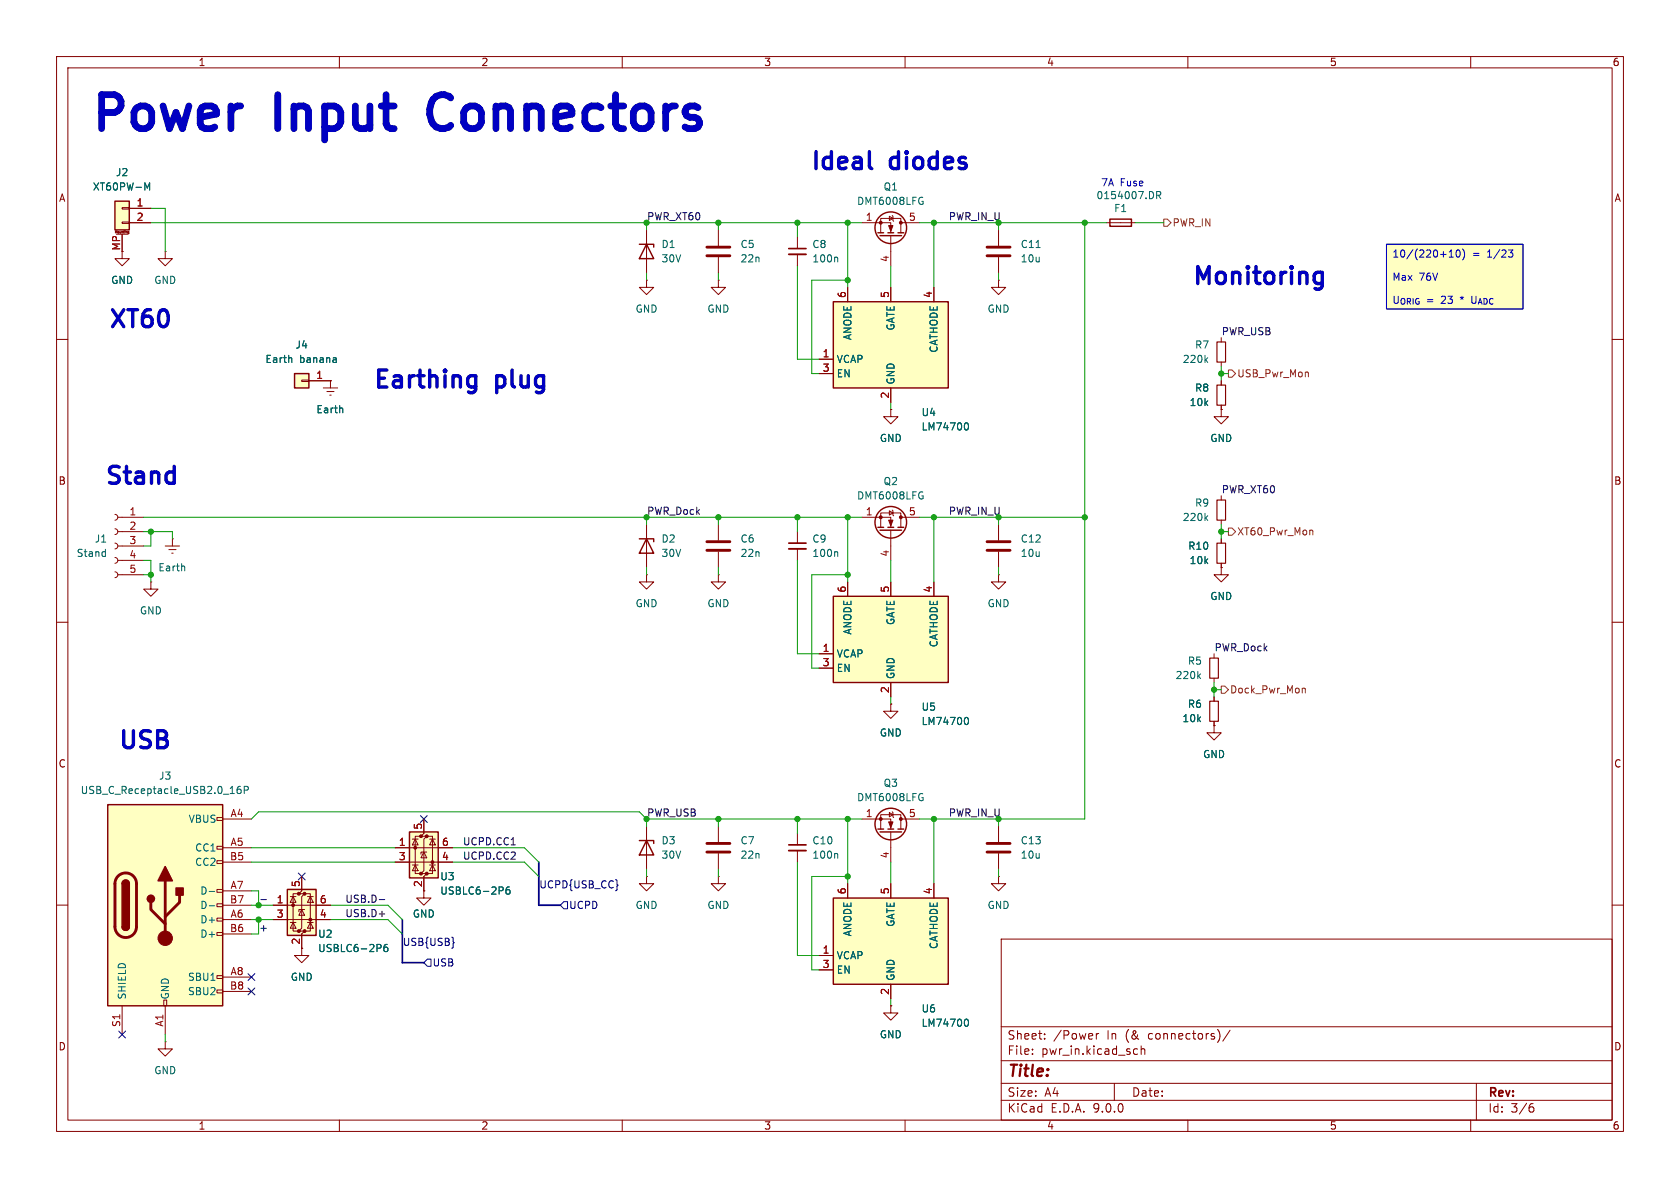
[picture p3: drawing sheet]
<svg xmlns="http://www.w3.org/2000/svg" width="297mm" height="210mm" viewBox="0 0 297 210" stroke-linecap="round" stroke-linejoin="round" font-family="sans-serif">
<g fill="none" stroke="#840000" stroke-width=".18">
<path d="M10 10h277v190h-277zM12 12h273v186h-273zM60 10v2M110 10v2M160 10v2M210 10v2M260 10v2M10 60h2M285 60h2M10 110h2M285 110h2M10 160h2"/>
<path d="M177 166h108v32h-108zM285 160h2M60 198v2M110 198v2M160 198v2M177 194.5h108M177 191.5h108M177 187.5h108M177 181.5h108M182.5 186.3v.1M182.5 185.5v.1M184.7 183.6v.1"/>
<path d="M184.7 182.8v.1M193.8 182.7v1M194.2 182.7l-.2 .1-.2 .2M197 191.5v3M200.7 185.4l.4 .1M201.1 186.3l-.4 .1M201.7 185.5l.3-.1 .3 .1 .1 .9M201.7 184.9v1.5M210 198v2M215.5 182.4l.2 .6-.2 .8M217.5 182.1l-1.3 2M260 198v2"/>
<path d="M261 191.5v6.5M270.6 195.7h.4l.2 .3-.1 .5-.5 .1M271 195.1l-.4 .1"/>
</g>
<path d="M245.1 43.2h24.1v11.4h-24.1z" fill="#ffffc2"/>
<path d="M113 148.6h2.6v.5M114.3 148.6l1.3 2.5h-2.6z" fill="none" stroke="#840000" stroke-width=".25"/>
<path d="M114.3 146.1v7.6M176.5 154.9v1.3h1.3l-1.3 1.3-1.2-1.3h1.2M176.5 154.9h.1" fill="none" stroke="#840000" stroke-width=".18"/>
<path d="M20.3 35.6h2.6v5h-2.6z" fill="#ffffc2"/>
<path d="M20.3 35.6h2.6v5h-2.6zM196.2 38.7h3.8v1.3h-3.8z" fill="none" stroke="#840000" stroke-width=".25"/>
<g fill="none" stroke="#840000" stroke-width=".18">
<path d="M21.6 36.7h1.3v.3h-1.3zM21.6 39.2h1.3v.3h-1.3zM22.9 36.8h3.8M22.9 39.4h3.8M195.6 39.4h5.1M20.4 41.2v-.4l.1 .3 .2-.3v.4M20.6 41.4h2M21.6 41.4v3.1M21.9 40.8v.3M22.1 40.8h.1M22.6 41.3h.1M22.6 41v.2h.1"/>
<path d="M22.6 41h.1M22.7 40.9l-.1 .1M22.7 40.9l.1 .1M22.8 41.3h-.1M22.8 40.9v.4M22.8 41.2h-.1M215.9 87.6v.8M215.9 91.9v.8M214.6 115.6v.7M214.6 119.9v.8M214.6 128.3v1.2h1.3l-1.3 1.3-1.2-1.3h1.2M214.6 128.3h.1"/>
<path d="M214.6 123.2v.8M214.6 127.5v.8M114.3 154.9v1.3h1.3l-1.3 1.3-1.3-1.3h1.3M114.3 154.9h.1M127 154.9v1.3h1.3l-1.3 1.3-1.3-1.3h1.3M127 154.9h.1"/>
</g>
<path d="M25.6 32.3l.4 .9 .5-.9v1.3M204.5 34.5h.6l.1-.2-.1-.3-.6-.1v1.2M204.8 34.5l.4 .6M213.2 91.5l.3 .5M213.5 91.2l-.5 .5M211.9 119.5l.3 .5M212.2 119.1l-.4 .5" fill="none" stroke="#006464" stroke-width=".18"/>
<path d="M215.1 88.4h1.6v3.5h-1.6zM213.9 116.3h1.5v3.6h-1.5zM213.9 124h1.5v3.5h-1.5z" fill="none" stroke="#840000" stroke-width=".2"/>
<path d="M147.3 53.3h20.3v15.3h-20.3z" fill="#ffffc2"/>
<path d="M147.3 53.3h20.3v15.3h-20.3z" fill="none" stroke="#840000" stroke-width=".25"/>
<g fill="none" stroke="#840000" stroke-width=".18">
<path d="M127 49.5v1.3h1.3l-1.3 1.3-1.3-1.3h1.3M127 49.5h.1M127 40.6v2.8M127 45.5v2.8M149.9 50.8v2.5M157.5 50.8v2.5M165.1 50.8v2.5M176.5 49.5v1.3h1.3l-1.3 1.3-1.2-1.3h1.2M176.5 49.5h.1M176.5 40.6v2.8M176.5 45.5v2.8M215.9 59.7v.8"/>
<path d="M144.8 63.5h2.5M144.8 66h2.5M157.5 68.6v2.5M215.9 72.4v1.3h1.3l-1.3 1.2-1.3-1.2h1.3M215.9 72.4h.1M215.9 64v.8M215.9 67.3v.8M215.9 71.6v.8M176.5 101.6v1.3h1.3l-1.3 1.2-1.2-1.2h1.2M176.5 101.6h.1M157.5 177.8v1.3h1.2l-1.2 1.2-1.3-1.2h1.3M157.5 177.8h.1"/>
</g>
<path d="M183.2 43.8h.7M170.7 74.8l.1-.1a.68 .68 0 0 1 .4 .7 .68 .68 0 0 1-.4 .6h-.1M213.2 63.6l.3 .5M213.5 63.2l-.5 .5" fill="none" stroke="#006464" stroke-width=".18"/>
<path d="M125 43.7h4M125 45.2h4M174.5 43.7h4.1M174.5 45.2h4.1" fill="none" stroke="#840000" stroke-width=".51"/>
<path d="M215.1 60.5h1.6v3.5h-1.6zM215.1 68.1h1.6v3.5h-1.6z" fill="none" stroke="#840000" stroke-width=".2"/>
<path d="M147.3 158.8h20.3v15.2h-20.3z" fill="#ffffc2"/>
<g fill="none" stroke="#840000" stroke-width=".25">
<path d="M147.3 158.8h20.3v15.2h-20.3zM155.2 146.6h1M155.6 147.1h3.8M157 146.6h1M158.7 146.6h1.1"/>
<circle cx="157.5" cy="145.7" r="2.79"/>
</g>
<g fill="none" stroke="#840000" stroke-width=".18">
<path d="M141 147.3v2.1M141 150.4v2M149.9 156.2v2.6M152.4 144.8h5.1v1.8M155.7 146.6v-2.6h3.6v2.6M157.2 143.6l.7 .4-.7 .4zM157.5 147.1v5.3M157.5 156.2v2.6M157.7 143.5l.2 .1v.8l.1 .1M159.3 144.8h3.3M165.1 156.2v2.6M144.8 168.9h2.5"/>
<path d="M144.8 171.5h2.5M157.5 174v2.5"/>
</g>
<path d="M147.9 150.9l.2 .2v.6M163 141h.2v.4l-.2 .1M163 140.3h.1M170.7 180.2h.1a.68 .68 0 0 1 .4 .6 .68 .68 0 0 1-.4 .6h-.1" fill="none" stroke="#006464" stroke-width=".18"/>
<path d="M139.4 149.4h3.1" fill="none" stroke="#840000" stroke-width=".3"/>
<path d="M139.4 150.4h3.1" fill="none" stroke="#840000" stroke-width=".33"/>
<g fill="#840000" stroke="#840000" stroke-width=".18">
<path d="M157.1 145.3h.8l-.4 1z"/>
<circle cx="159.3" cy="144.8" r=".25"/>
<circle cx="155.7" cy="144.8" r=".25"/>
</g>
<path d="M147.3 105.4h20.3v15.3h-20.3z" fill="#ffffc2"/>
<g fill="none" stroke="#840000" stroke-width=".25">
<path d="M155.2 41.1h1M155.6 41.7h3.8M157 41.1h1M158.7 41.1h1.1M113 95.3h2.6v.5M114.3 95.3l1.3 2.5h-2.6zM147.3 105.4h20.3v15.3h-20.3z"/>
<circle cx="157.5" cy="40.3" r="2.79"/>
</g>
<g fill="none" stroke="#840000" stroke-width=".18">
<path d="M152.4 39.4h5.1v1.7M157.2 38.2l.7 .4-.7 .4zM157.7 38.1l.2 .1v.8l.1 .1M159.3 39.4h3.3M114.3 49.5v1.3h1.3l-1.3 1.3-1.3-1.3h1.3M114.3 49.5h.1M141 41.9v2M141 45v2M155.7 41.1v-2.5h3.6v2.5M157.5 41.7v5.3M29.2 96.5h2.5M29.8 97.2h1.3"/>
<path d="M30.4 97.8h.2M30.5 95.3h.1M30.5 95.3v1.2M114.3 92.7v7.6M215.9 95.3v.7M215.9 99.6v.7M26.7 102.9v1.2h1.2l-1.2 1.3-1.3-1.3h1.3M26.7 102.9h.1M144.8 115.6h2.5M144.8 118.1h2.5M149.9 102.9v2.5M157.5 102.9v2.5"/>
<path d="M165.1 102.9v2.5M215.9 100.3v1.3h1.3l-1.3 1.3-1.3-1.3h1.3M215.9 100.3h.1M157.5 124.5v1.2h1.2l-1.2 1.3-1.3-1.3h1.3M157.5 124.5h.1M157.5 120.7v2.5M127 146.1v2.7M127 150.9v2.8"/>
</g>
<path d="M163 35.6h.2v.4l-.2 .1M163 34.9h.1M147.9 45.5l.2 .1v.7M32.6 100.1l.1 .8M170.7 126.9l.1-.1a.68 .68 0 0 1 .4 .7 .68 .68 0 0 1-.4 .6l-.1-.1" fill="none" stroke="#006464" stroke-width=".18"/>
<path d="M139.4 43.9h3.1" fill="none" stroke="#840000" stroke-width=".3"/>
<path d="M139.4 45h3.1" fill="none" stroke="#840000" stroke-width=".33"/>
<g fill="#840000" stroke="#840000" stroke-width=".18">
<path d="M157.1 39.9h.8l-.4 1z"/>
<circle cx="159.3" cy="39.4" r=".25"/>
<circle cx="155.7" cy="39.4" r=".25"/>
</g>
<path d="M125 149.1h4M125 150.6h4" fill="none" stroke="#840000" stroke-width=".51"/>
<path d="M215.1 96h1.6v3.6h-1.6z" fill="none" stroke="#840000" stroke-width=".2"/>
<path d="M72.4 147.1h5.1v8.1h-5.1z" fill="#ffffc2"/>
<g fill="#840000" stroke="#840000" stroke-width=".18">
<circle cx="73.4" cy="149.9" r=".25"/>
<circle cx="74.4" cy="147.8" r=".25"/>
<circle cx="74.4" cy="154.4" r=".25"/>
<circle cx="75.4" cy="147.8" r=".25"/>
<circle cx="75.4" cy="154.4" r=".25"/>
<circle cx="76.5" cy="152.4" r=".25"/>
</g>
<g fill="none" stroke="#840000" stroke-width=".18">
<path d="M176.5 92.7v2.8M176.5 97.5v2.8M114.3 101.6v1.3h1.3l-1.3 1.2-1.3-1.2h1.3M114.3 101.6h.1M127 101.6v1.3h1.3l-1.3 1.2-1.3-1.2h1.3M127 101.6h.1M69.8 149.9h10.2M69.8 152.4h10.2M72.9 152.9h1M72.9 148.3h1M73.4 148.3l.5 1.1h-1zM73.4 152.9l.5 1h-1z"/>
<path d="M74.4 147.8h-1v6.6h1M74.9 144.8v2.5l-.5 .5h1l-.5 .5v5.6l-.5 .5h1l-.5 .5v2.6M74.9 150.6l.5 1h-1zM75.4 150.6h-1v.4M75.4 147.8h1.1v6.6h-1.1M75.9 152.9h1.1M75.9 148.3h1.1M76.5 148.3l.5 1.1h-1.1zM76.5 152.9l.5 1h-1.1zM176.5 146.1v2.7M176.5 150.9v2.8M53.3 167.6v1.3h1.3l-1.3 1.3-1.2-1.3h1.2"/>
</g>
<path d="M72.4 147.1h5.1v8.1h-5.1z" fill="none" stroke="#840000" stroke-width=".25"/>
<path d="M88.8 156.9l.2 .1-.2 .4M90.1 156.8l-.4 .1a.86 .86 0 0 0 0 1.2l.4-.2 .1-.4-.3-.2h-.2l-.3 .2" fill="none" stroke="#006464" stroke-width=".18"/>
<path d="M174.5 95.8h4.1M174.5 97.3h4.1M174.5 149.1h4.1M174.5 150.6h4.1" fill="none" stroke="#840000" stroke-width=".51"/>
<path d="M50.8 157.2h5.1v8.2h-5.1z" fill="#ffffc2"/>
<g fill="#840000" stroke="#840000" stroke-width=".18">
<circle cx="51.8" cy="160" r=".25"/>
<circle cx="52.8" cy="158" r=".25"/>
<circle cx="52.8" cy="164.6" r=".25"/>
<circle cx="53.8" cy="158" r=".25"/>
<circle cx="53.8" cy="164.6" r=".25"/>
<circle cx="54.9" cy="162.6" r=".25"/>
</g>
<g fill="none" stroke="#840000" stroke-width=".18">
<path d="M51.3 158.5h1M51.8 158.5l.5 1h-1zM52.8 158h-1v6.6h1M53.3 154.9v2.6l-.5 .5h1l-.5 .5v5.6l-.5 .5h1l-.5 .5v2.5M53.8 158h1.1v6.6h-1.1M54.4 158.5h1M54.9 158.5l.5 1h-1zM74.9 157.5v1.3h1.3l-1.3 1.2-1.2-1.2h1.2M48.3 160h10.1M48.3 162.6h10.1M51.3 163.1h1M51.8 163.1l.5 1h-1z"/>
<path d="M53.3 160.8l.5 1h-1zM53.8 160.8h-1v.4M54.4 163.1h1M54.9 163.1l.5 1h-1zM29.2 184.2v1.2h1.3l-1.3 1.3-1.3-1.3h1.3M29.2 184.2h.1"/>
</g>
<path d="M50.8 157.2h5.1v8.2h-5.1z" fill="none" stroke="#840000" stroke-width=".25"/>
<path d="M67.3 167l.1 .2-.1 .4M68.5 166.9l-.4 .1a.86 .86 0 0 0 0 1.2l.4-.1 .1-.4-.3-.3h-.2l-.2 .3" fill="none" stroke="#006464" stroke-width=".18"/>
<path d="M19 142.2h20.4v35.6h-20.4z" fill="#ffffc2"/>
<g fill="none" stroke="#840000" stroke-width=".18">
<path d="M21.6 44.5v1.2h1.3l-1.3 1.3-1.3-1.3h1.3M29.2 44.5v1.2h1.3l-1.3 1.3-1.3-1.3h1.3M29.2 44.5h.1M57.1 68.6h2.6M57.8 69.2h1.3M58.3 69.9h.2M58.4 67.3h.1M58.4 67.3v1.3M20.3 90.9l.4 .2 .1 .3-.1 .4-.4 .1M20.3 93.5l.4 .1 .1 .4-.1 .3-.4 .2M20.3 96l.4 .2 .1 .3-.1 .4-.4 .1M20.3 98.6l.4 .1 .1 .4-.1 .3-.4 .2"/>
<path d="M20.8 91.4h4.6M20.8 94h4.6M20.8 96.5h4.6M20.8 99.1h4.6M20.3 101.1l.4 .1 .1 .4-.1 .4-.4 .1M20.8 101.6h4.6M38.4 144.5h1v.5h-1zM38.4 149.6h1v.5h-1zM38.4 152.1h1v.6h-1zM38.4 157.2h1v.5h-1zM38.4 159.8h1v.5h-1zM39.4 144.8h5"/>
<path d="M39.4 149.9h5M39.4 152.4h5M39.4 157.5h5M21.6 177.8v5.1M29 176.8h.5v1h-.5zM29.2 177.8v5.1M38.4 162.3h1v.5h-1zM38.4 164.8h1v.6h-1zM38.4 172.5h1v.5h-1zM38.4 175h1v.5h-1zM39.4 160h5M39.4 162.6h5"/>
<path d="M39.4 165.1h5M39.4 172.7h5M39.4 175.3h5"/>
</g>
<path d="M19 142.2h20.4v35.6h-20.4zM21.6 156.2a.64 .64 0 0 1 .6-.6 .64 .64 0 0 1 .7 .6M21.6 163.8a.64 .64 0 0 0 .6 .7 .64 .64 0 0 0 .7-.7" fill="none" stroke="#840000" stroke-width=".25"/>
<path d="M20.9 154.9a1.9 1.9 0 0 1 2-.4 1.9 1.9 0 0 1 1.2 1.7v7.6a1.91 1.91 0 0 1-1.9 1.9 1.91 1.91 0 0 1-1.9-1.9v-7.7l.2-.7zM26.7 159.5v1.3l2.5 2.5M29.2 155.7v10.2M31.7 158.2v1.3l-2.5 2.6" fill="none" stroke="#840000" stroke-width=".51"/>
<g fill="#840000" stroke="#840000" stroke-width=".25">
<path d="M21.6 156.2h1.3v7.6h-1.3z"/>
<path d="M21.8 155.8a.64 .64 0 0 1 .7-.2 .64 .64 0 0 1 .4 .6h-1.3z"/>
<path d="M21.6 163.8h1.3a.64 .64 0 0 1-.7 .7 .64 .64 0 0 1-.6-.7z"/>
<path d="M29.2 153.2l1.3 2.5h-2.6z"/>
<path d="M31.1 157h1.3v1.2h-1.3z"/>
<circle cx="26.7" cy="158.9" r=".63"/>
</g>
<circle cx="29.2" cy="165.9" r="1.27" fill="#840000" stroke="#840000" stroke-width=".18"/>
<path d="M60.5 72.2l.1 .8M18.5 97.5l.1 .1M18.6 97.1v1.3M18.6 98.3l-.1 .1M42.5 139l-.3 .1a.86 .86 0 0 0 0 1.2l.4-.1v-.5l-.2-.2h-.2l-.3 .2M43.2 139.7l.6-.1 .1-.2-.1-.3-.6-.1v1.3M37 157.6h1M37 160.1h1" fill="none" stroke="#006464" stroke-width=".18"/>
<path d="M52.1 66h2.5v2.6h-2.5z" fill="#ffffc2"/>
<g fill="none" stroke="#840000" stroke-width=".25">
<path d="M113 43.2h2.6v.5M114.3 43.2l1.3 2.5h-2.6zM52.1 66h2.5v2.6h-2.5zM155.2 93.2h1M155.6 93.7h3.8M157 93.2h1M158.7 93.2h1.1"/>
<circle cx="157.5" cy="92.3" r="2.79"/>
</g>
<g fill="none" stroke="#840000" stroke-width=".18">
<path d="M22.9 36.8h3.8M22.9 39.4h3.8M21.6 41.4v3.1M114.3 40.6v7.7M149.9 50.8v2.5M157.5 50.8v2.5M165.1 50.8v2.5M53.3 67.2h1.3v.2h-1.3zM54.6 67.3h3.8M58.4 67.3h.1M144.8 63.5h2.5M144.8 66h2.5"/>
<path d="M157.5 72.4v1.3h1.2l-1.2 1.2-1.3-1.2h1.3M157.5 72.4h.1M157.5 68.6v2.5M215.9 72.4h.1M215.9 67.3v.8M215.9 71.6v.8M127 92.7v2.8M127 97.5v2.8M141 94v2M141 97v2.1M152.4 91.4h5.1v1.8M155.7 93.2v-2.5h3.6v2.5"/>
<path d="M157.2 90.3l.7 .4-.7 .4zM157.5 93.7v5.4M157.7 90.2l.2 .1v.8l.1 .1M159.3 91.4h3.3M215.9 95.3v.7M215.9 99.6v.7M144.8 115.6h2.5M144.8 118.1h2.5M149.9 102.9v2.5M157.5 102.9v2.5M165.1 102.9v2.5M215.9 100.3h.1"/>
<path d="M157.5 124.5h.1M157.5 120.7v2.5M214.6 128.3h.1M214.6 123.2v.8M214.6 127.5v.8M53.3 154.9v2.6M69.8 149.9h2.6M69.8 152.4h2.6M74.9 144.8v2.5M74.9 154.9v2.6M77.5 149.9h2.5M77.5 152.4h2.5"/>
<path d="M149.9 156.2v2.6M157.5 156.2v2.6M165.1 156.2v2.6M48.3 160h2.5M48.3 162.6h2.5M53.3 165.1v2.5M55.9 160h2.5M55.9 162.6h2.5M144.8 168.9h2.5M144.8 171.5h2.5M157.5 177.8h.1M157.5 174v2.5"/>
</g>
<g fill="none" stroke="#006464" stroke-width=".18">
<path d="M25.6 32.3l.4 .9 .5-.9v1.3M51.5 63.3l.1 .8M59.4 63.3v.8M59.4 64l-.1 .1M59.4 63.5l-.1 .1M60.5 72.2l.1 .8M170.7 74.8l.1-.1a.68 .68 0 0 1 .4 .7 .68 .68 0 0 1-.4 .6h-.1M147.9 97.5l.2 .2v.7M163 87.7h.2v.4l-.2 .1M163 86.9l.1 .1M170.7 126.9l.1-.1a.68 .68 0 0 1 .4 .7 .68 .68 0 0 1-.4 .6l-.1-.1M88.8 156.9l.2 .1-.2 .4"/>
<path d="M90.1 156.8l-.4 .1a.86 .86 0 0 0 0 1.2l.4-.2 .1-.4-.3-.2h-.2l-.3 .2M67.3 167l.1 .2-.1 .4M68.5 166.9l-.4 .1a.86 .86 0 0 0 0 1.2l.4-.1 .1-.4-.3-.3h-.2l-.2 .3M170.7 180.2h.1a.68 .68 0 0 1 .4 .6 .68 .68 0 0 1-.4 .6h-.1"/>
</g>
<path d="M139.4 96h3.1" fill="none" stroke="#840000" stroke-width=".3"/>
<path d="M139.4 97h3.1" fill="none" stroke="#840000" stroke-width=".33"/>
<path d="M125 95.8h4M125 97.3h4" fill="none" stroke="#840000" stroke-width=".51"/>
<g fill="#840000" stroke="#840000" stroke-width=".18">
<path d="M157.1 91.9h.8l-.4 1.1z"/>
<circle cx="159.3" cy="91.4" r=".25"/>
<circle cx="155.7" cy="91.4" r=".25"/>
</g>
<path d="M205.7 38.7h.7l.6 .7-.6 .6h-.7zM217.2 65.4h.6l.6 .6-.6 .7h-.6zM231.1 65.8l.2 .2v.6M217.2 93.3h.6l.6 .7-.6 .6h-.6zM231.7 93.7l.4 .2v.7M215.9 121.3h.6l.7 .6-.7 .7h-.6zM230.3 121.7h.4l.1 .8" fill="none" stroke="#725600" stroke-width=".18"/>
<g fill="none" stroke="#000084" stroke-width=".18">
<path d="M52.7 154.3l1.2 1.2M53.9 154.3l-1.2 1.2M74.3 144.2l1.2 1.2M75.5 144.2l-1.2 1.2M99.7 159.4h.6v1.3h-.6l-.6-.7zM109.1 156.4l.2 .1h-.2M43.8 172.1l1.3 1.2M43.8 174.7l1.3 1.2M45.1 172.1l-1.3 1.2M45.1 174.7l-1.3 1.2M75.6 169.5h.6v1.3h-.6l-.7-.6zM80.1 166.5l.2 .1-.2 .2"/>
<path d="M21 182.3l1.2 1.2M22.2 182.3l-1.2 1.2"/>
</g>
<path d="M46.1 159h1M67 159h1M90.4 149.3h.7M67 161.6h1" fill="none" stroke="#0f0f0f" stroke-width=".18"/>
<path d="M95.2 152.4v7.6h3.9M71.1 162.6v7.6h3.8" fill="none" stroke="#000084" stroke-width=".3"/>
<g fill="none" stroke="#009600" stroke-width=".18">
<path d="M26.7 39.4h125.7M26.7 36.8h2.5v7.7M114.3 39.4v1.2M127 39.4v1.2M141 39.4v2.5M149.9 39.4v11.4M162.6 39.4h33M165.1 39.4v11.4M176.5 39.4v1.2M191.8 39.4v105.4h-29.2M200.7 39.4h5M114.3 48.3v1.2"/>
<path d="M127 48.3v1.2M141 47v16.5h3.8M149.9 49.5h-6.4v16.5h1.3M157.5 47v3.8M176.5 48.3v1.2M157.5 71.1v1.3M215.9 66h1.3M215.9 64.8v2.5M25.4 94h5.1v1.3M25.4 91.4h127M25.4 99.1h1.3v3.8M26.7 94v2.5h-1.3"/>
<path d="M114.3 91.4v1.3M127 91.4v1.3M141 91.4v2.6M141 99.1v16.5h3.8M149.9 91.4v11.5M157.5 99.1v3.8M162.6 91.4h29.2M165.1 91.4v11.5M176.5 91.4v1.3M215.9 94h1.3M215.9 92.7v2.6M25.4 101.6h1.3"/>
<path d="M114.3 100.3v1.3M127 100.3v1.3M149.9 101.6h-6.4v16.5h1.3M176.5 100.3v1.3M157.5 123.2v1.3M214.6 120.7v2.5M214.6 121.9h1.3M44.4 144.8l1.3-1.3h67.3l1.3 1.3M44.4 157.5h1.3v2.5M44.4 152.4h25.4M44.4 149.9h25.4M80 152.4h12.7l2.5 2.5"/>
<path d="M80 149.9h12.7l2.5 2.5M114.3 144.8v1.3M114.3 153.7v1.2M114.3 144.8h38.1M127 144.8v1.3M127 153.7v1.2M141 144.8v2.5M141 152.4v16.5h3.8M149.9 144.8v11.4M149.9 154.9h-6.4v16.6h1.3M157.5 152.4v3.8M165.1 144.8v11.4"/>
<path d="M176.5 144.8v1.3M176.5 153.7v1.2M44.4 160h3.9M44.4 162.6h3.9M45.7 162.6v2.5h-1.3M58.4 160h10.2l2.5 2.6M58.4 162.6h10.2l2.5 2.5M157.5 176.5v1.3M29.2 182.9v1.3"/>
</g>
<path d="M245.1 43.2h24.1v11.4h-24.1zM256.2 45.5h.7M256.2 44.5l.4-.3v1.3M257.6 44.2h.1a.68 .68 0 0 1 .5 .6 .68 .68 0 0 1-.5 .7 .84 .84 0 0 1-.1-1.3zM258.6 44a1.46 1.46 0 0 1 0 1.9M266.7 44.2h.8l-.5 .5 .4 .1 .1 .4-.3 .3h-.4" fill="none" stroke="#0000c2" stroke-width=".18"/>
<path d="M153.7 26.8v2.6l.1 .3 .3 .1M232.9 48.1h.6l.3 .2M233.8 48.1v2.5l-.3 .4-.3 .1M233.8 50l-.3 .1h-.6M83.2 66.4h.6l.3 .2M84.1 66.4v2.4l-.3 .5-.3 .1M84.1 68.3l-.3 .1h-.6" fill="none" stroke="#0000c2" stroke-width=".6"/>
<path d="M21.1 17.3l-.8-.6h-2.3v6M49.1 16.7v6M68.3 16.7v5.2M79.7 17.3a2.08 2.08 0 0 0-3.4 .9 4.2 4.2 0 0 0 .2 3.7M108.8 16.7v5.2" fill="none" stroke="#0000c2" stroke-width="1.2"/>
<g fill="#009600" stroke="#009600" stroke-width=".18">
<circle cx="215.9" cy="66" r=".46"/>
<circle cx="191.8" cy="39.4" r=".46"/>
<circle cx="191.8" cy="91.4" r=".46"/>
<circle cx="215.9" cy="94" r=".46"/>
<circle cx="26.7" cy="101.6" r=".46"/>
<circle cx="127" cy="91.4" r=".46"/>
<circle cx="26.7" cy="94" r=".46"/>
<circle cx="165.1" cy="91.4" r=".46"/>
<circle cx="214.6" cy="121.9" r=".46"/>
<circle cx="149.9" cy="101.6" r=".46"/>
<circle cx="45.7" cy="162.6" r=".46"/>
<circle cx="45.7" cy="160" r=".46"/>
<circle cx="165.1" cy="144.8" r=".46"/>
<circle cx="149.9" cy="154.9" r=".46"/>
<circle cx="149.9" cy="144.8" r=".46"/>
<circle cx="127" cy="144.8" r=".46"/>
<circle cx="141" cy="144.8" r=".46"/>
<circle cx="165.1" cy="39.4" r=".46"/>
<circle cx="141" cy="39.4" r=".46"/>
<circle cx="149.9" cy="39.4" r=".46"/>
<circle cx="149.9" cy="49.5" r=".46"/>
<circle cx="149.9" cy="91.4" r=".46"/>
<circle cx="141" cy="91.4" r=".46"/>
<circle cx="127" cy="39.4" r=".46"/>
</g>
<g font-size="8.4" fill="#0000c2">
<text x="15.7" y="26.1">Power</text>
<text x="49.3" y="26.1">Input</text>
<text x="78.8" y="26.1">Connectors</text>
</g>
<g font-size="4.2" fill="#0000c2">
<text x="143" y="30.9">Ideal</text>
<text x="157.4" y="30.9">diodes</text>
<text x="210.4" y="51.2">Monitoring</text>
<text x="18.9" y="58.8">XT60</text>
<text x="65.6" y="69.5">Earthing</text>
<text x="87.7" y="69.5">plug</text>
<text x="18.2" y="86.5">Stand</text>
<text x="20.6" y="133.2">USB</text>
</g>
<text font-size="2.8" fill="#840000" x="178" y="190.9">Title:</text>
<g font-size="2.1" fill="#840000">
<text x="178" y="184">Sheet:</text>
<text x="186.2" y="184">/Power</text>
<text x="195.7" y="184">In</text>
<text x="199.1" y="184">(&amp;</text>
<text x="203.3" y="184">connectors)/</text>
<text x="178" y="186.7">File:</text>
<text x="184.1" y="186.7">pwr_in.kicad_sch</text>
<text x="178" y="196.9">KiCad</text>
<text x="178" y="194.1">Size:</text>
<text x="184.7" y="194.1">A4</text>
<text x="185.7" y="196.9">E.D.A.</text>
<text x="193.3" y="196.9">9.0.0</text>
<text x="200" y="194.1">Date:</text>
<text x="263" y="194.3">Rev:</text>
<text x="263" y="196.9">Id:</text>
<text x="267.1" y="196.9">3/6</text>
</g>
<g font-size="1.8" fill="#840000">
<text x="35" y="11.9">1</text>
<text x="85" y="11.9">2</text>
<text x="135" y="11.9">3</text>
<text x="185" y="11.9">4</text>
<text x="235" y="11.9">5</text>
<text x="285" y="11.9">6</text>
<text x="10.3" y="35.9">A</text>
<text x="285.3" y="35.9">A</text>
<text x="10.3" y="85.9">B</text>
<text x="285.3" y="85.9">B</text>
<text x="10.3" y="135.9">C</text>
<text x="285.3" y="135.9">C</text>
<text x="74.7" y="156.9" transform="rotate(-90 74.7 156.9)">2</text>
<text x="53.1" y="167.1" transform="rotate(-90 53.1 167.1)">2</text>
<text x="10.3" y="185.9">D</text>
<text x="285.3" y="185.9">D</text>
<text x="35" y="199.9">1</text>
<text x="85" y="199.9">2</text>
<text x="135" y="199.9">3</text>
<text x="185" y="199.9">4</text>
<text x="235" y="199.9">5</text>
<text x="285" y="199.9">6</text>
</g>
<g font-size="1.8" fill="#006464">
<text x="16.3" y="33.9">XT60PW-M</text>
<text x="20.4" y="31.3">J2</text>
<text x="156.1" y="33.9">Q1</text>
<text x="193.7" y="35.4">0154007.DR</text>
<text x="151.4" y="36.4">DMT6008LFG</text>
<text x="196.9" y="37.7">F1</text>
<text x="116.8" y="44">D1</text>
<text x="116.8" y="46.6">30V</text>
<text x="130.8" y="44">C5</text>
<text x="130.8" y="46.6">22n</text>
<text x="143.5" y="44">C8</text>
<text x="143.5" y="46.6">100n</text>
<text x="180.3" y="44">C11</text>
<text x="180.3" y="46.6">10u</text>
<text x="19.6" y="50.4">GND</text>
<text x="27.2" y="50.4">GND</text>
<text x="112.3" y="55.5">GND</text>
<text x="125" y="55.5">GND</text>
<text x="158.3" y="58.5" transform="rotate(-90 158.3 58.5)">GATE</text>
<text x="174.5" y="55.5">GND</text>
<text x="46.8" y="64.4">Earth</text>
<text x="52.1" y="61.8">J4</text>
<text x="53" y="64.4">banana</text>
<text x="147.8" y="64.4">VCAP</text>
<text x="150.7" y="60.2" transform="rotate(-90 150.7 60.2)">ANODE</text>
<text x="166" y="62.5" transform="rotate(-90 166 62.5)">CATHODE</text>
<text x="209" y="64.4">220k</text>
<text x="211.2" y="61.8">R7</text>
<text x="147.8" y="66.9">EN</text>
<text x="158.3" y="68.1" transform="rotate(-90 158.3 68.1)">GND</text>
<text x="210.2" y="72">10k</text>
<text x="211.2" y="69.4">R8</text>
<text x="55.8" y="73.3">Earth</text>
<text x="162.8" y="73.8">U4</text>
<text x="162.8" y="76.3">LM74700</text>
<text x="155.4" y="78.3">GND</text>
<text x="213.9" y="78.3">GND</text>
<text x="151.4" y="88.5">DMT6008LFG</text>
<text x="156.1" y="86">Q2</text>
<text x="211.2" y="89.8">R9</text>
<text x="209" y="92.3">220k</text>
<text x="13.5" y="98.7">Stand</text>
<text x="16.7" y="96.1">J1</text>
<text x="27.9" y="101.2">Earth</text>
<text x="116.8" y="96.1">D2</text>
<text x="116.8" y="98.7">30V</text>
<text x="130.8" y="96.1">C6</text>
<text x="130.8" y="98.7">22n</text>
<text x="143.5" y="96.1">C9</text>
<text x="143.5" y="98.7">100n</text>
<text x="180.3" y="96.1">C12</text>
<text x="180.3" y="98.7">10u</text>
<text x="210" y="97.4">R10</text>
<text x="210.2" y="99.9">10k</text>
<text x="112.3" y="107.5">GND</text>
<text x="125" y="107.5">GND</text>
<text x="174.5" y="107.5">GND</text>
<text x="213.9" y="106.3">GND</text>
<text x="24.6" y="108.8">GND</text>
<text x="150.7" y="112.3" transform="rotate(-90 150.7 112.3)">ANODE</text>
<text x="158.3" y="110.6" transform="rotate(-90 158.3 110.6)">GATE</text>
<text x="147.8" y="116.4">VCAP</text>
<text x="147.8" y="119">EN</text>
<text x="166" y="114.5" transform="rotate(-90 166 114.5)">CATHODE</text>
<text x="209.9" y="117.7">R5</text>
<text x="158.3" y="120.1" transform="rotate(-90 158.3 120.1)">GND</text>
<text x="162.8" y="125.8">U5</text>
<text x="207.7" y="120.2">220k</text>
<text x="209.9" y="125.3">R6</text>
<text x="155.4" y="130.4">GND</text>
<text x="162.8" y="128.4">LM74700</text>
<text x="208.9" y="127.9">10k</text>
<text x="212.6" y="134.2">GND</text>
<text x="14.2" y="140.6">USB_C_Receptacle_USB2.0_16P</text>
<text x="28" y="138">J3</text>
<text x="151.4" y="141.8">DMT6008LFG</text>
<text x="156.1" y="139.3">Q3</text>
<text x="33.3" y="145.6">VBUS</text>
<text x="116.8" y="149.5">D3</text>
<text x="130.8" y="149.5">C7</text>
<text x="143.5" y="149.5">C10</text>
<text x="180.3" y="149.5">C13</text>
<text x="34.4" y="150.7">CC1</text>
<text x="34.4" y="153.3">CC2</text>
<text x="77.7" y="155.8">U3</text>
<text x="116.8" y="152">30V</text>
<text x="130.8" y="152">22n</text>
<text x="143.5" y="152">100n</text>
<text x="180.3" y="152">10u</text>
<text x="35.3" y="158.3">D-</text>
<text x="35.3" y="160.9">D-</text>
<text x="77.7" y="158.3">USBLC6-2P6</text>
<text x="112.3" y="160.9">GND</text>
<text x="125" y="160.9">GND</text>
<text x="174.5" y="160.9">GND</text>
<text x="35.3" y="163.4">D+</text>
<text x="35.3" y="166">D+</text>
<text x="56.1" y="166">U2</text>
<text x="72.9" y="162.4">GND</text>
<text x="150.7" y="165.6" transform="rotate(-90 150.7 165.6)">ANODE</text>
<text x="158.3" y="163.9" transform="rotate(-90 158.3 163.9)">GATE</text>
<text x="166" y="167.9" transform="rotate(-90 166 167.9)">CATHODE</text>
<text x="33.1" y="173.6">SBU1</text>
<text x="51.3" y="173.6">GND</text>
<text x="56.1" y="168.5">USBLC6-2P6</text>
<text x="147.8" y="169.8">VCAP</text>
<text x="147.8" y="172.3">EN</text>
<text x="158.3" y="173.5" transform="rotate(-90 158.3 173.5)">GND</text>
<text x="22.5" y="176.8" transform="rotate(-90 22.5 176.8)">SHIELD</text>
<text x="30.1" y="176.8" transform="rotate(-90 30.1 176.8)">GND</text>
<text x="33.1" y="176.1">SBU2</text>
<text x="162.8" y="179.2">U6</text>
<text x="155.4" y="183.7">GND</text>
<text x="162.8" y="181.7">LM74700</text>
<text x="27.2" y="190.1">GND</text>
</g>
<g font-size="1.8" fill="#0000c2">
<text x="194.6" y="33">7A</text>
<text x="198" y="33">Fuse</text>
<text x="246.1" y="45.9">10/(220+10)</text>
<text x="260.3" y="45.9">=</text>
<text x="263" y="45.9">1/23</text>
<text x="246.1" y="49.9">Max</text>
<text x="250.9" y="49.9">76V</text>
<text x="246.1" y="54">U_{ORIG} 23</text>
<text x="252.1" y="54">=</text>
<text x="258.5" y="54">*</text>
<text x="260.6" y="54">U_{ADC}</text>
</g>
<g font-size="1.8" fill="#a90000">
<text x="24.1" y="36.6">1</text>
<text x="24.1" y="39.1">2</text>
<text x="153" y="39.1">1</text>
<text x="160.6" y="39.1">5</text>
<text x="21.3" y="44.4" transform="rotate(-90 21.3 44.4)">MP</text>
<text x="157.2" y="46.4" transform="rotate(-90 157.2 46.4)">4</text>
<text x="149.6" y="52.8" transform="rotate(-90 149.6 52.8)">6</text>
<text x="157.2" y="52.8" transform="rotate(-90 157.2 52.8)">5</text>
<text x="164.8" y="52.8" transform="rotate(-90 164.8 52.8)">4</text>
<text x="145.3" y="63.2">1</text>
<text x="145.3" y="65.8">3</text>
<text x="55.8" y="67.1">1</text>
<text x="157.2" y="70.6" transform="rotate(-90 157.2 70.6)">2</text>
<text x="22.8" y="91.2">1</text>
<text x="22.8" y="93.7">2</text>
<text x="153" y="91.2">1</text>
<text x="160.6" y="91.2">5</text>
<text x="22.8" y="96.3">3</text>
<text x="22.8" y="98.8">4</text>
<text x="22.8" y="101.3">5</text>
<text x="157.2" y="98.5" transform="rotate(-90 157.2 98.5)">4</text>
<text x="149.6" y="104.8" transform="rotate(-90 149.6 104.8)">6</text>
<text x="157.2" y="104.8" transform="rotate(-90 157.2 104.8)">5</text>
<text x="164.8" y="104.8" transform="rotate(-90 164.8 104.8)">4</text>
<text x="145.3" y="115.3">1</text>
<text x="145.3" y="117.9">3</text>
<text x="157.2" y="122.6" transform="rotate(-90 157.2 122.6)">2</text>
<text x="40.7" y="144.5">A4</text>
<text x="40.7" y="149.6">A5</text>
<text x="70.4" y="149.6">1</text>
<text x="74.7" y="146.8" transform="rotate(-90 74.7 146.8)">5</text>
<text x="78" y="149.6">6</text>
<text x="153" y="144.5">1</text>
<text x="160.6" y="144.5">5</text>
<text x="40.6" y="152.1">B5</text>
<text x="70.4" y="152.1">3</text>
<text x="78" y="152.1">4</text>
<text x="157.2" y="151.8" transform="rotate(-90 157.2 151.8)">4</text>
<text x="40.6" y="159.8">B7</text>
<text x="40.7" y="157.2">A7</text>
<text x="48.8" y="159.8">1</text>
<text x="53.1" y="156.9" transform="rotate(-90 53.1 156.9)">5</text>
<text x="56.4" y="159.8">6</text>
<text x="149.6" y="158.2" transform="rotate(-90 149.6 158.2)">6</text>
<text x="157.2" y="158.2" transform="rotate(-90 157.2 158.2)">5</text>
<text x="164.8" y="158.2" transform="rotate(-90 164.8 158.2)">4</text>
<text x="40.6" y="164.8">B6</text>
<text x="40.7" y="162.3">A6</text>
<text x="48.8" y="162.3">3</text>
<text x="56.4" y="162.3">4</text>
<text x="40.7" y="172.5">A8</text>
<text x="145.3" y="168.7">1</text>
<text x="145.3" y="171.2">3</text>
<text x="40.6" y="175">B8</text>
<text x="157.2" y="176" transform="rotate(-90 157.2 176)">2</text>
<text x="21.3" y="181.7" transform="rotate(-90 21.3 181.7)">S1</text>
<text x="29" y="181.6" transform="rotate(-90 29 181.6)">A1</text>
</g>
<g font-size="1.8" fill="#009600">
<text x="114.3" y="39">PWR_XT60</text>
<text x="167.6" y="39">PWR_IN_U</text>
<text x="114.3" y="91.1">PWR_Dock</text>
<text x="167.6" y="91.1">PWR_IN_U</text>
<text x="114.3" y="144.4">PWR_USB</text>
<text x="167.6" y="144.4">PWR_IN_U</text>
</g>
<g font-size="1.8" fill="#725600">
<text x="207.2" y="40.2">PWR_IN</text>
<text x="218.6" y="66.9">USB_Pwr_Mon</text>
<text x="218.6" y="94.8">XT60_Pwr_Mon</text>
<text x="217.4" y="122.8">Dock_Pwr_Mon</text>
</g>
<g font-size="1.8" fill="#0f0f0f">
<text x="215.9" y="59.3">PWR_USB</text>
<text x="215.9" y="87.3">PWR_XT60</text>
<text x="214.6" y="115.2">PWR_Dock</text>
<text x="81.7" y="149.5">UCPD.CC1</text>
<text x="81.7" y="152.1">UCPD.CC2</text>
<text x="61" y="159.7">USB.D-</text>
<text x="45.7" y="164.8">+</text>
<text x="61" y="162.2">USB.D+</text>
</g>
<g font-size="1.8" fill="#000084">
<text x="95.2" y="157.1">UCPD{USB_CC}</text>
<text x="100.5" y="160.9">UCPD</text>
<text x="71.1" y="167.3">USB{USB}</text>
<text x="76.4" y="171">USB</text>
</g>
<text font-size=".5" fill="#840000" x="20.1" y="41.4">Mounting</text>
</svg>
